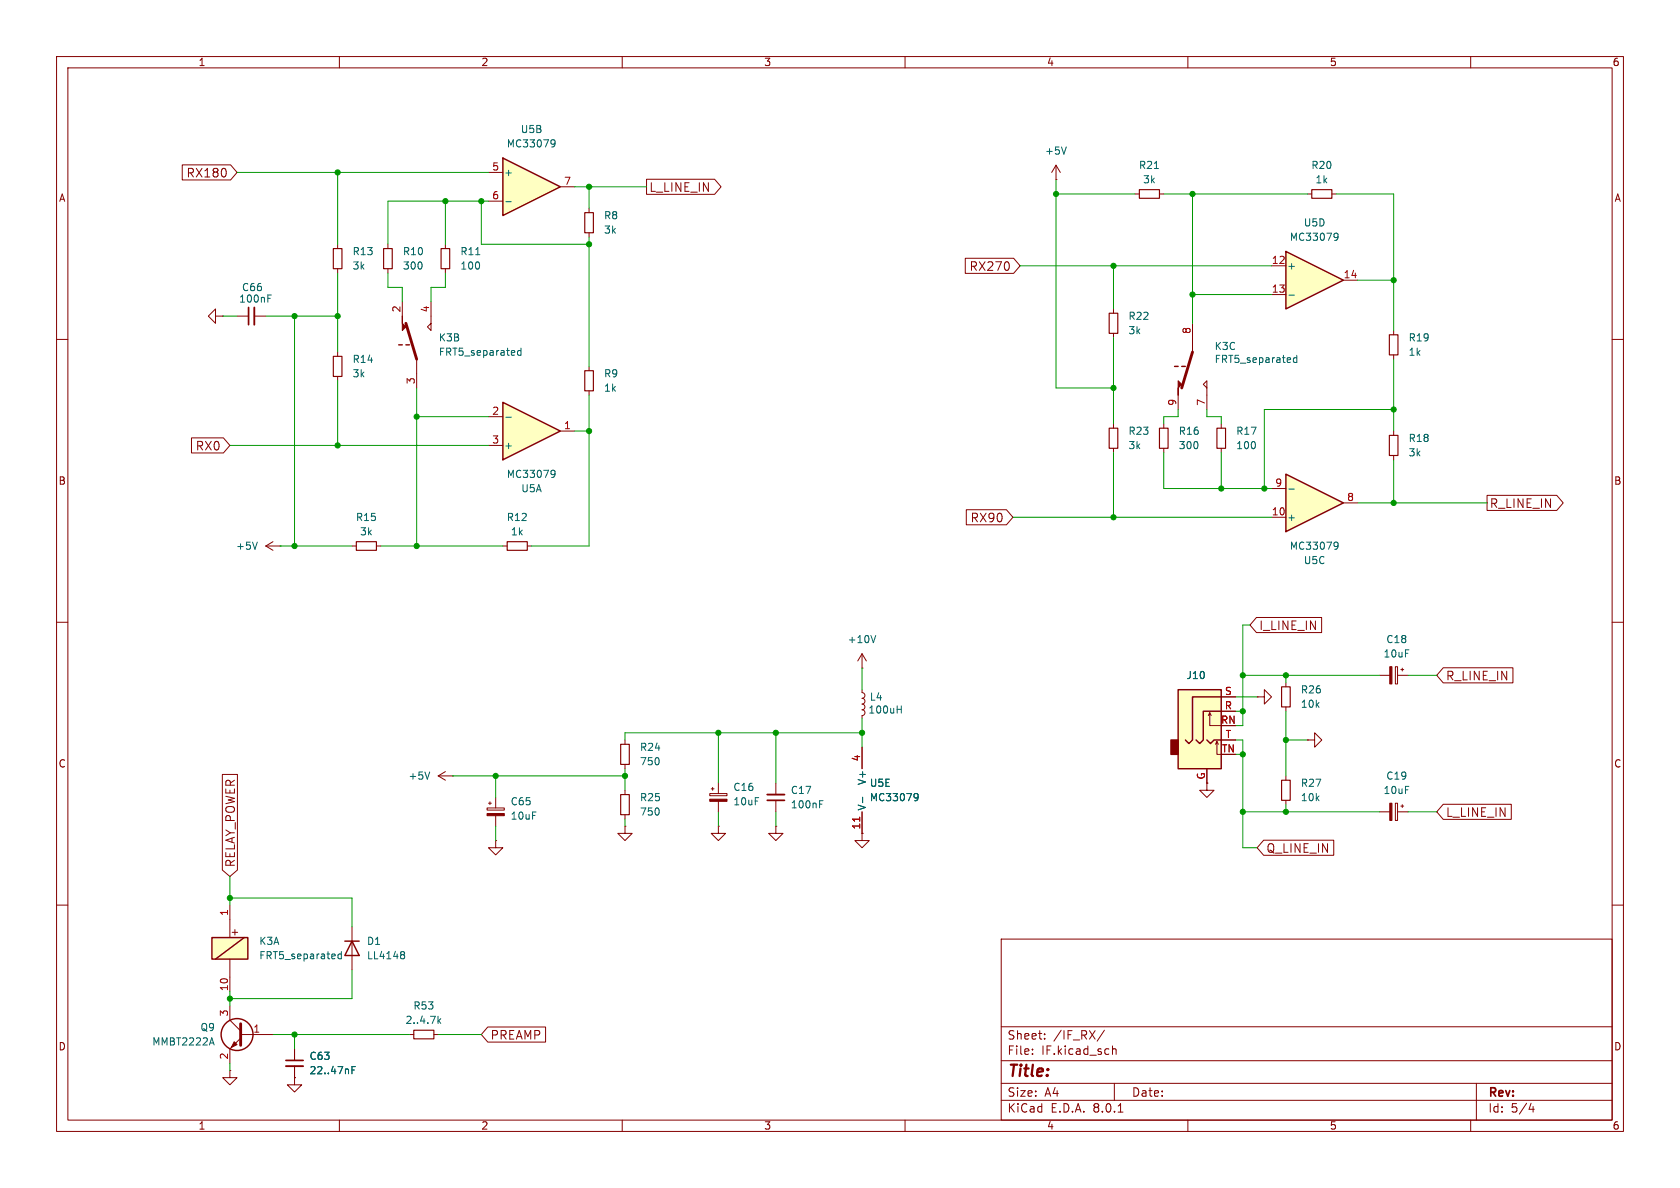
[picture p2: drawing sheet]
<svg xmlns="http://www.w3.org/2000/svg" width="297mm" height="210mm" viewBox="0 0 297 210" stroke-linecap="round" stroke-linejoin="round" font-family="sans-serif">
<g fill="none" stroke="#840000" stroke-width=".18">
<path d="M10 10h277v190h-277zM12 12h273v186h-273zM60 10v2M110 10v2M160 10v2M210 10v2M260 10v2M10 60h2M38.1 55.9v-1.3l-1.3 1.3 1.3 1.3v-1.3h1.3M39.4 55.9h.1M41.9 55.9h2M45 55.9h2"/>
<path d="M68.6 43.2v.7M68.6 47.5v.8M78.7 43.2v.7M78.7 47.5v.8M285 60h2M10 110h2M285 110h2M125.7 139.4h.5M126 139.2v.5M127 138.4v1.9M152.4 132.1v3.8M222.2 123.2h1.3v-1.3l1.3 1.3-1.3 1.3v-1.3"/>
<path d="M222.2 123.2h.1M10 160h2M86.1 142.8h3.1v.4h-3.1zM86.4 142h.5M86.6 141.7v.5M87.6 148.6v1.3h1.3l-1.3 1.2-1.2-1.2h1.2M87.6 148.6h.1M87.6 141v1.8M87.6 144.2v1.9M125.5 140.3h3v.4h-3zM127 146.1v1.2h1.3l-1.3 1.3-1.3-1.3h1.3M127 146.1h.1"/>
<path d="M127 141.7v1.8M152.4 143.5v3.8M285 160h2M177 166h108v32h-108zM60 198v2M110 198v2M160 198v2M177 194.5h108M177 191.5h108M177 187.5h108M177 181.5h108M182.5 186.3v.1"/>
<path d="M182.5 185.5v.1M184.7 183.6v.1M184.7 182.8v.1M195.2 182.1l-1.2 2M196.7 184.9v1.5M196.7 185.5l.2-.1 .3 .1 .1 .9M197 191.5v3M197.7 196.6h.8M210 198v2M260 198v2M261 191.5v6.5M270.7 195l-.4 1.1h.9"/>
<path d="M271 195.6v1"/>
</g>
<path d="M67.8 43.9h1.5v3.6h-1.5zM78 43.9h1.5v3.6h-1.5z" fill="none" stroke="#840000" stroke-width=".2"/>
<path d="M47.4 52.7h.4M47.4 52.1h.6M84.1 45h.7M152.5 140.9v1M161.8 140.3l.4 .1a.84 .84 0 0 1-.3 1.1h-.2M162.3 140.8l-.2 .3h-.3" fill="none" stroke="#006464" stroke-width=".18"/>
<g fill="#840000" stroke="#840000" stroke-width=".18">
<path d="M86.1 143.8h3.1v.4h-3.1z"/>
<path d="M125.5 141.3h3v.4h-3z"/>
</g>
<path d="M45 54.4v3" fill="none" stroke="#840000" stroke-width=".33"/>
<path d="M43.9 54.4v3" fill="none" stroke="#840000" stroke-width=".3"/>
<path d="M152 144.4v.8" fill="none" stroke="#a90000" stroke-width=".18"/>
<path d="M88.9 71.1l10.2 5.1-10.2 5.1z" fill="#ffffc2"/>
<path d="M88.9 71.1l10.2 5.1-10.2 5.1z" fill="none" stroke="#840000" stroke-width=".25"/>
<path d="M59.7 43.2v.7M59.7 47.5v.8M86.4 73.7h2.5M86.4 78.7h2.5M99.1 76.2h2.5" fill="none" stroke="#840000" stroke-width=".18"/>
<path d="M89.4 73.8h1M97.6 83.1l.5 .2a.84 .84 0 0 1-.3 1.1h-.3M98.1 83.7l-.1 .2h-.4" fill="none" stroke="#006464" stroke-width=".18"/>
<path d="M58.9 43.9h1.6v3.6h-1.6z" fill="none" stroke="#840000" stroke-width=".2"/>
<path d="M208.3 121.9h7.6v14h-7.6z" fill="#ffffc2"/>
<path d="M207 130.8h1.3v2.6h-1.3z" fill="#840000" stroke="#840000" stroke-width=".25"/>
<g fill="none" stroke="#840000" stroke-width=".18">
<path d="M71.1 53.3v2.6M76.2 53.3v5.1l-.6-.6 .6-.6M73.7 63.5v5.1M110.5 139.7v.8M213.4 135.9v3.8h1.2l-1.2 1.3-1.3-1.3h1.3M213.6 126.5l.3-.5v2.3h2M213.9 126l.2 .5M214.9 131.6l.2-.5v2.3h.8M215.1 131.1l.3 .5M215.9 125.7h2.5M215.9 123.2h2.5M215.9 130.8h2.5"/>
<path d="M227.3 120.7v.7M227.3 125v.7M227.3 137.2v.7M231.1 130.8h1.3v-1.3l1.3 1.3-1.3 1.3v-1.3M231.1 130.8h.1M110.5 146.1v1.2h1.3l-1.3 1.3-1.3-1.3h1.3M110.5 146.1h.1M110.5 144v.8M227.3 141.5v.7"/>
</g>
<path d="M70.5 61h.6M71.8 61h.6M208.3 121.9h7.6v14h-7.6zM213.4 130.8l.6 .6 .6-.6h1.3M215.9 125.7h-3.2v5.1l-.6 .6-.6-.6M215.9 123.2h-5.1v7.6l-.6 .6-.7-.6" fill="none" stroke="#840000" stroke-width=".25"/>
<path d="M226.6 121.4h1.5v3.6h-1.5zM226.6 137.9h1.5v3.6h-1.5zM109.7 140.5h1.6v3.5h-1.6z" fill="none" stroke="#840000" stroke-width=".2"/>
<path d="M71.8 57.2l1.9 6.3" fill="none" stroke="#840000" stroke-width=".51"/>
<path d="M71.1 55.9v1.3l.7 .6-.7 .6z" fill="#840000" stroke="#840000" stroke-width=".18"/>
<path d="M92.1 61.5v1.3M92.1 62h-.4l-.2 .2 .1 .5h.5" fill="none" stroke="#006464" stroke-width=".18"/>
<path d="M88.9 27.9l10.2 5.1-10.2 5.1z" fill="#ffffc2"/>
<path d="M88.9 27.9l10.2 5.1-10.2 5.1z" fill="none" stroke="#840000" stroke-width=".25"/>
<g fill="none" stroke="#840000" stroke-width=".18">
<path d="M86.4 30.5h2.5M86.4 35.6h2.5M99.1 33h2.5M104.1 36.8v.8M186.7 31.8h.1M186.7 29.2l-.8 1.3M186.7 29.2v2.6M186.7 29.2l.8 1.3M104.1 41.1v.8M59.7 62.2v.8M59.7 66.5v.8M47 96.5l1.3 .8"/>
<path d="M47 96.5h2.5M48.3 95.8l-1.3 .7M49.5 96.5h.1M152.4 118.1h.1M152.4 115.6l-.8 1.2M152.4 115.6v2.5M152.4 115.6l.8 1.2M243.8 119.4h1.9M246.7 117.9h.4v3h-.4zM247.1 119.4h1.8M247.6 118.4h.6M247.9 118.1v.5"/>
<path d="M110.5 130.8v.8M110.5 135.1v.8M137.2 138.4v2.1M152.4 121.9v.5l.4 .2 .1 .3-.1 .4-.4 .1 .4 .2 .1 .3-.1 .4-.4 .2 .4 .2 .1 .4-.2 .3-.3 .1 .4 .1 .1 .4-.1 .3-.4 .2v.5M137.2 146.1v1.2h1.2l-1.2 1.3-1.3-1.3h1.3M137.2 146.1h.1M137.2 141.5v2M152.4 147.3v1.3h1.3l-1.3 1.3-1.3-1.3h1.3M152.4 147.3h.1M243.8 143.5h1.9M246.7 142h.4v3h-.4zM247.1 143.5h1.8"/>
<path d="M247.6 142.5h.6M247.9 142.2v.5"/>
</g>
<path d="M89.4 35.7h1M97.6 24.7l.5 .1a.84 .84 0 0 1-.3 1.2h-.3M98.1 25.3l-.1 .1-.4 .1M188.5 26l-.4 1.2M45.5 95.8l-.4 1.3M154.8 112.3l-.4 1.3M158.6 125.4h.7M159.3 124.8v1.3M144.9 142.1h.4M144.9 141.5h.6" fill="none" stroke="#006464" stroke-width=".18"/>
<path d="M103.4 37.6h1.5v3.5h-1.5zM58.9 63h1.6v3.5h-1.6zM109.7 131.6h1.6v3.5h-1.6z" fill="none" stroke="#840000" stroke-width=".2"/>
<path d="M135.6 140.5h3.1" fill="none" stroke="#840000" stroke-width=".33"/>
<path d="M135.6 141.5h3.1" fill="none" stroke="#840000" stroke-width=".3"/>
<g fill="#840000" stroke="#840000" stroke-width=".18">
<path d="M245.7 142h.4v3h-.4z"/>
<path d="M245.7 117.9h.4v3h-.4z"/>
</g>
<path d="M37.5 165.7h6.3v3.8h-6.3z" fill="#ffffc2"/>
<g fill="none" stroke="#840000" stroke-width=".25">
<path d="M37.5 165.7h6.3v3.8h-6.3zM43.2 165.7l-5.1 3.8M61 166.4h2.5M62.2 166.4l1.3 2.5h-2.5z"/>
<circle cx="41.9" cy="182.9" r="2.82"/>
</g>
<g fill="none" stroke="#840000" stroke-width=".18">
<path d="M77.5 137.2l1.2 .7M77.5 137.2h2.5M78.7 136.4l-1.2 .8M80 137.2h.1M40.6 160v5.7M40.6 169.5v5.8M40.6 177.8v2.5l1.9 1.9M62.2 163.8v7.7M40.6 189.2v1.3h1.3l-1.3 1.3-1.2-1.3h1.2M40.6 189.2h.1M42.5 183.5l-1.9 1.9v2.6M42.5 182.9h5.8"/>
<path d="M52.1 190.5v1.3h1.2l-1.2 1.2-1.3-1.2h1.3M52.1 190.5h.1M52.1 185.4v2.1M52.1 188.5v2M72.4 182.9h.8M76.7 182.9h.8"/>
</g>
<path d="M76 136.5l-.5 1.2M60.3 168.2v1.3M60.3 168.7l-.3-.1-.3 .3 .2 .5h.4M71 168.2h.3l.2 .3-.2 .3M71 168.8h.3M71.3 168.8l.2 .2v.2l-.2 .3h-.3M37.1 184.4h.6M37.4 183.5l.5 1.2M62.2 189.2h.4M62.8 188.5h-.6v1.3M77.6 180.4l.3 .5M77.9 180.1l-.5 .5" fill="none" stroke="#006464" stroke-width=".18"/>
<path d="M73.2 182.1h3.5v1.5h-3.5z" fill="none" stroke="#840000" stroke-width=".2"/>
<path d="M50.5 188.5h3.1" fill="none" stroke="#840000" stroke-width=".33"/>
<path d="M50.5 187.5h3.1" fill="none" stroke="#840000" stroke-width=".3"/>
<path d="M42.5 181v3.8" fill="none" stroke="#840000" stroke-width=".51"/>
<path d="M41.4 184.2l.5 .5-1 .5z" fill="#840000" stroke="#840000" stroke-width=".18"/>
<path d="M227.3 83.8l10.2 5.1-10.2 5.1z" fill="#ffffc2"/>
<path d="M207.6 64.8h.7M208.9 64.8h.6M227.3 83.8l10.2 5.1-10.2 5.1z" fill="none" stroke="#840000" stroke-width=".25"/>
<g fill="none" stroke="#840000" stroke-width=".18">
<path d="M196.8 54.6v.8M196.8 58.9v.8M210.8 57.2v5M196.8 74.9v.8M196.8 79.2v.8M205.7 74.9v.8M205.7 79.2v.8M208.3 69.9v2.5M213.4 68.6l-.7-.7 .7-.6v5.1M215.9 74.9v.8M215.9 79.2v.8M224.8 91.4h2.5"/>
<path d="M224.8 86.4h2.5M237.5 88.9h2.5"/>
</g>
<path d="M229.3 62.8v1.3M229.3 63.3l-.4-.1-.2 .3 .1 .5h.5M227.9 86.5h.9M236.1 95.8l.4 .2a.84 .84 0 0 1-.3 1.1h-.3M236.6 96.4l-.3 .2h-.2" fill="none" stroke="#006464" stroke-width=".18"/>
<path d="M196.1 55.4h1.5v3.5h-1.5zM196.1 75.7h1.5v3.5h-1.5zM205 75.7h1.5v3.5h-1.5zM215.1 75.7h1.6v3.5h-1.6z" fill="none" stroke="#840000" stroke-width=".2"/>
<path d="M210.8 62.2l-1.9 6.4" fill="none" stroke="#840000" stroke-width=".51"/>
<path d="M208.3 67.3l.6 .6-.6 .7v1.3z" fill="#840000" stroke="#840000" stroke-width=".18"/>
<path d="M227.3 44.5l10.2 5-10.2 5.1z" fill="#ffffc2"/>
<path d="M227.3 44.5l10.2 5-10.2 5.1z" fill="none" stroke="#840000" stroke-width=".25"/>
<g fill="none" stroke="#840000" stroke-width=".18">
<path d="M32.2 29.1h8.6l1.1 1.4-1.1 1.3h-8.6zM114.3 31.7h12l1.2 1.3-1.2 1.4h-12zM200.7 34.3h.7M205 34.3h.7M231.1 34.3h.8M235.5 34.3h.7M170.6 45.7h8.6l1.1 1.3-1.1 1.3h-8.6zM224.8 47h2.5M224.8 52.1h2.5M237.5 49.5h2.5M246.4 58.4v.8M33.9 77.4h5.6l1.1 1.3-1.1 1.4h-5.6z"/>
<path d="M104.1 64.8v.7M104.1 69.1v.8M246.4 62.7v.8M246.4 76.2v.8M62.2 96.5h.8M66.5 96.5h.8M88.9 96.5h.8M93.2 96.5h.8M170.8 90.1h7.1l1.2 1.3-1.2 1.4h-7.1zM246.4 80.5v.8M262.9 87.6h12.3l1.2 1.3-1.2 1.3h-12.3zM222.1 109.2h11.5v2.6h-11.5l-1.1-1.3z"/>
<path d="M255.1 118h12.4v2.7h-12.4l-1.1-1.3zM39.3 136.9h2.7v16.9l-1.4 1.1-1.3-1.1zM152.4 132.1v3.8M213.4 135.9v2.5M215.9 125.7h2.5M215.9 123.2h2.5M215.9 130.8h2.5M152.4 147.3h.1M152.4 143.5v3.8M223.4 148.5h12.4v2.7h-12.4l-1.2-1.3zM255.1 142.2h12.1v2.6h-12.1l-1.1-1.3zM52.1 190.5h.1"/>
<path d="M52.1 185.4v2.1M52.1 188.5v2M86.2 181.5h10.3v2.7h-10.3l-1.1-1.3z"/>
</g>
<path d="M204.1 29.8h.7M227.9 52.2h.9M236.1 41.2l.4 .1a.84 .84 0 0 1-.3 1.2h-.3M236.6 41.8l-.2 .1-.3 .1M152.5 140.9v1M161.8 140.3l.4 .1a.84 .84 0 0 1-.3 1.1h-.2M162.3 140.8l-.2 .3h-.3M62.2 189.2h.4M62.8 188.5h-.6v1.3" fill="none" stroke="#006464" stroke-width=".18"/>
<path d="M201.4 33.5h3.6v1.6h-3.6zM231.9 33.5h3.6v1.6h-3.6zM245.6 59.2h1.5v3.5h-1.5zM103.4 65.5h1.5v3.6h-1.5zM245.6 77h1.5v3.5h-1.5zM63 95.8h3.5v1.5h-3.5zM89.7 95.8h3.5v1.5h-3.5z" fill="none" stroke="#840000" stroke-width=".2"/>
<g fill="none" stroke="#009600" stroke-width=".18">
<path d="M41.9 30.5h44.5M59.7 30.5v12.7M78.7 35.6v7.6M85.1 35.6v7.6h19M86.4 35.6h-17.8v7.6M101.6 33h12.7M104.1 33v3.8M186.7 34.3h14M186.7 31.8v36.8h10.1M205.7 34.3h25.4M210.8 34.3v22.9M236.2 34.3h10.2v24.1"/>
<path d="M39.4 55.9h2.5M47 55.9h12.7M52.1 55.9v40.6M59.7 48.3v13.9M68.6 48.3v2.5h2.5v2.5M78.7 48.3v2.5h-2.5v2.5M104.1 41.9v22.9M180.3 47h44.5M196.8 47v7.6M196.8 59.7v15.2M210.8 52.1h14M240 49.5h6.4"/>
<path d="M40.6 78.7h45.8M59.7 67.3v11.4M73.7 73.7h12.7M73.7 68.6v27.9M101.6 76.2h2.5M104.1 69.9v26.6h-10.1M208.3 72.4v1.3h-2.6v1.2M213.4 72.4v1.3h2.5v1.2M246.4 72.4h-22.9v14M246.4 63.5v12.7M49.5 96.5h12.7M67.3 96.5h21.6"/>
<path d="M179.1 91.4h45.7M196.8 80v11.4M205.7 80v6.4h19.1M215.9 80v6.4M240 88.9h22.9M246.4 81.3v7.6M152.4 118.1v3.8M219.7 119.4h24.1M221 110.5h-1.3v17.8h-1.3M227.3 119.4v1.3M248.9 119.4h5.1M80 137.2h30.5"/>
<path d="M87.6 137.2v3.8M110.5 135.9v3.8M127 129.5v8.9M137.2 129.5v8.9M152.4 127v5.1M152.4 129.5h-41.9v1.3M218.4 123.2h3.8M218.4 130.8h1.3v19.1h2.5M218.4 133.4h1.3M218.4 125.7h1.3M227.3 125.7v11.5M227.3 130.8h3.8"/>
<path d="M40.6 154.9v5.1M40.6 158.8h21.6v5M87.6 146.1v2.5M110.5 144.8v1.3M127 143.5v2.6M137.2 143.5v2.6M219.7 143.5h24.1M227.3 142.2v1.3M248.9 143.5h5.1M40.6 175.3v2.5M62.2 171.5v5h-21.6M40.6 188v1.2"/>
<path d="M48.3 182.9h24.1M52.1 182.9v2.5M77.5 182.9h7.6"/>
</g>
<path d="M152 144.4v.8" fill="none" stroke="#a90000" stroke-width=".18"/>
<g fill="#009600" stroke="#009600" stroke-width=".18">
<circle cx="227.3" cy="119.4" r=".46"/>
<circle cx="219.7" cy="119.4" r=".46"/>
<circle cx="227.3" cy="143.5" r=".46"/>
<circle cx="219.7" cy="133.4" r=".46"/>
<circle cx="227.3" cy="130.8" r=".46"/>
<circle cx="85.1" cy="35.6" r=".46"/>
<circle cx="78.7" cy="35.6" r=".46"/>
<circle cx="59.7" cy="30.5" r=".46"/>
<circle cx="104.1" cy="43.2" r=".46"/>
<circle cx="52.1" cy="55.9" r=".46"/>
<circle cx="59.7" cy="55.9" r=".46"/>
<circle cx="219.7" cy="143.5" r=".46"/>
<circle cx="219.7" cy="125.7" r=".46"/>
<circle cx="152.4" cy="129.5" r=".46"/>
<circle cx="196.8" cy="91.4" r=".46"/>
<circle cx="127" cy="129.5" r=".46"/>
<circle cx="137.2" cy="129.5" r=".46"/>
<circle cx="110.5" cy="137.2" r=".46"/>
<circle cx="87.6" cy="137.2" r=".46"/>
<circle cx="40.6" cy="158.8" r=".46"/>
<circle cx="40.6" cy="176.5" r=".46"/>
<circle cx="52.1" cy="182.9" r=".46"/>
<circle cx="246.4" cy="72.4" r=".46"/>
<circle cx="215.9" cy="86.4" r=".46"/>
<circle cx="223.5" cy="86.4" r=".46"/>
<circle cx="246.4" cy="49.5" r=".46"/>
<circle cx="246.4" cy="88.9" r=".46"/>
<circle cx="196.8" cy="47" r=".46"/>
<circle cx="59.7" cy="78.7" r=".46"/>
<circle cx="73.7" cy="96.5" r=".46"/>
<circle cx="73.7" cy="73.7" r=".46"/>
<circle cx="52.1" cy="96.5" r=".46"/>
<circle cx="210.8" cy="52.1" r=".46"/>
<circle cx="210.8" cy="34.3" r=".46"/>
<circle cx="186.7" cy="34.3" r=".46"/>
<circle cx="196.8" cy="68.6" r=".46"/>
<circle cx="104.1" cy="33" r=".46"/>
<circle cx="104.1" cy="76.2" r=".46"/>
</g>
<text font-size="2.8" fill="#840000" x="178" y="190.9">Title:</text>
<g font-size="2.1" fill="#840000">
<text x="32.9" y="31.6">RX180</text>
<text x="114.7" y="34.1">L_LINE_IN</text>
<text x="171.3" y="48.1">RX270</text>
<text x="34.5" y="79.8">RX0</text>
<text x="263.3" y="90">R_LINE_IN</text>
<text x="171.5" y="92.5">RX90</text>
<text x="222.5" y="111.6">I_LINE_IN</text>
<text x="255.5" y="120.5">R_LINE_IN</text>
<text x="255.5" y="144.6">L_LINE_IN</text>
<text x="41.7" y="153.4" transform="rotate(-90 41.7 153.4)">RELAY_POWER</text>
<text x="223.8" y="151">Q_LINE_IN</text>
<text x="86.6" y="184">PREAMP</text>
<text x="178" y="184">Sheet:</text>
<text x="186.2" y="184">/IF_RX/</text>
<text x="178" y="186.7">File:</text>
<text x="184.1" y="186.7">IF.kicad_sch</text>
<text x="178" y="196.9">KiCad</text>
<text x="178" y="194.1">Size:</text>
<text x="184.7" y="194.1">A4</text>
<text x="185.7" y="196.9">E.D.A.</text>
<text x="193.3" y="196.9">8.0.1</text>
<text x="200" y="194.1">Date:</text>
<text x="263" y="194.3">Rev:</text>
<text x="263" y="196.9">Id:</text>
<text x="267.1" y="196.9">5/4</text>
</g>
<g font-size="1.8" fill="#840000">
<text x="35" y="11.9">1</text>
<text x="85" y="11.9">2</text>
<text x="135" y="11.9">3</text>
<text x="185" y="11.9">4</text>
<text x="235" y="11.9">5</text>
<text x="285" y="11.9">6</text>
<text x="10.3" y="35.9">A</text>
<text x="285.3" y="35.9">A</text>
<text x="10.3" y="85.9">B</text>
<text x="285.3" y="85.9">B</text>
<text x="10.3" y="135.9">C</text>
<text x="213.1" y="137.9" transform="rotate(-90 213.1 137.9)">G</text>
<text x="285.3" y="135.9">C</text>
<text x="40.6" y="165.6">+</text>
<text x="10.3" y="185.9">D</text>
<text x="285.3" y="185.9">D</text>
<text x="35" y="199.9">1</text>
<text x="85" y="199.9">2</text>
<text x="135" y="199.9">3</text>
<text x="185" y="199.9">4</text>
<text x="235" y="199.9">5</text>
<text x="285" y="199.9">6</text>
</g>
<g font-size="1.8" fill="#006464">
<text x="92" y="23.7">U5B</text>
<text x="89.5" y="26.3">MC33079</text>
<text x="184.7" y="27.5">+5V</text>
<text x="89" y="31.3">+</text>
<text x="201.3" y="30.1">R21</text>
<text x="202" y="32.6">3k</text>
<text x="231.7" y="30.1">R20</text>
<text x="232.5" y="32.6">1k</text>
<text x="106.7" y="39">R8</text>
<text x="106.7" y="41.5">3k</text>
<text x="230.4" y="40.2">U5D</text>
<text x="62.2" y="45.3">R13</text>
<text x="62.2" y="47.9">3k</text>
<text x="71.1" y="47.9">300</text>
<text x="71.1" y="45.3">R10</text>
<text x="81.3" y="47.9">100</text>
<text x="81.3" y="45.3">R11</text>
<text x="227.5" y="47.9">+</text>
<text x="227.9" y="42.8">MC33079</text>
<text x="42.2" y="53.7">100nF</text>
<text x="42.7" y="51.7">C66</text>
<text x="199.4" y="56.7">R22</text>
<text x="199.4" y="59.3">3k</text>
<text x="62.2" y="64.4">R14</text>
<text x="77.5" y="60.6">K3B</text>
<text x="77.5" y="63.1">FRT5_separated</text>
<text x="214.6" y="62.1">K3C</text>
<text x="214.6" y="64.4">FRT5_separated</text>
<text x="248.9" y="60.6">R19</text>
<text x="248.9" y="63.1">1k</text>
<text x="62.2" y="66.9">3k</text>
<text x="106.7" y="66.9">R9</text>
<text x="106.7" y="69.4">1k</text>
<text x="199.4" y="77.1">R23</text>
<text x="208.3" y="77.1">R16</text>
<text x="218.4" y="77.1">R17</text>
<text x="89" y="79.6">+</text>
<text x="199.4" y="79.6">3k</text>
<text x="208.3" y="79.6">300</text>
<text x="218.4" y="79.6">100</text>
<text x="248.9" y="78.3">R18</text>
<text x="248.9" y="80.9">3k</text>
<text x="89.5" y="84.7">MC33079</text>
<text x="92.1" y="87.2">U5A</text>
<text x="62.8" y="92.3">R15</text>
<text x="63.5" y="94.8">3k</text>
<text x="89.5" y="92.3">R12</text>
<text x="90.2" y="94.8">1k</text>
<text x="227.5" y="92.3">+</text>
<text x="41.6" y="97.4">+5V</text>
<text x="227.9" y="97.4">MC33079</text>
<text x="230.4" y="99.9">U5C</text>
<text x="149.8" y="113.9">+10V</text>
<text x="245" y="113.9">C18</text>
<text x="244.5" y="116.4">10uF</text>
<text x="153.7" y="124.1">L4</text>
<text x="209.7" y="120.2">J10</text>
<text x="229.9" y="125.3">10k</text>
<text x="229.9" y="122.8">R26</text>
<text x="153.4" y="126.3">100uH</text>
<text x="113" y="135.5">750</text>
<text x="113" y="132.9">R24</text>
<text x="72.1" y="138">+5V</text>
<text x="90.2" y="142.6">C65</text>
<text x="113" y="141.8">R25</text>
<text x="129.5" y="140">C16</text>
<text x="129.5" y="142.6">10uF</text>
<text x="139.7" y="143.1">100nF</text>
<text x="139.7" y="140.6">C17</text>
<text x="153.3" y="143.4" transform="rotate(-90 153.3 143.4)">V-</text>
<text x="153.3" y="138.9" transform="rotate(-90 153.3 138.9)">V+</text>
<text x="153.7" y="141.8">MC33079</text>
<text x="153.7" y="139.3">U5E</text>
<text x="229.9" y="141.8">10k</text>
<text x="229.9" y="139.3">R27</text>
<text x="244.5" y="140.6">10uF</text>
<text x="245" y="138">C19</text>
<text x="90.2" y="145.1">10uF</text>
<text x="113" y="144.4">750</text>
<text x="45.7" y="167.2">K3A</text>
<text x="64.8" y="167.2">D1</text>
<text x="45.7" y="169.8">FRT5_separated</text>
<text x="64.8" y="169.8">LL4148</text>
<text x="73" y="178.7">R53</text>
<text x="26.8" y="185">MMBT2222A</text>
<text x="35.3" y="182.5">Q9</text>
<text x="71.6" y="181.2">2..4.7k</text>
<text x="54.6" y="187.6">C63</text>
<text x="54.6" y="190.1">22..47nF</text>
</g>
<g font-size="1.8" fill="#a90000">
<text x="86.9" y="30.2">5</text>
<text x="86.9" y="35.3">6</text>
<text x="99.6" y="32.8">7</text>
<text x="224.7" y="46.7">12</text>
<text x="224.7" y="51.8">13</text>
<text x="237.4" y="49.3">14</text>
<text x="70.9" y="55.3" transform="rotate(-90 70.9 55.3)">2</text>
<text x="75.9" y="55.3" transform="rotate(-90 75.9 55.3)">4</text>
<text x="210.6" y="59.1" transform="rotate(-90 210.6 59.1)">8</text>
<text x="73.4" y="68" transform="rotate(-90 73.4 68)">3</text>
<text x="208" y="71.8" transform="rotate(-90 208 71.8)">9</text>
<text x="213.1" y="71.8" transform="rotate(-90 213.1 71.8)">7</text>
<text x="86.9" y="73.4">2</text>
<text x="99.6" y="75.9">1</text>
<text x="86.9" y="78.5">3</text>
<text x="225.4" y="86.1">9</text>
<text x="238.1" y="88.6">8</text>
<text x="224.7" y="91.2">10</text>
<text x="216.4" y="125.5">R</text>
<text x="216.5" y="122.9">S</text>
<text x="215.8" y="128">RN</text>
<text x="216.6" y="130.6">T</text>
<text x="152.1" y="134.7" transform="rotate(-90 152.1 134.7)">4</text>
<text x="215.9" y="133.1">TN</text>
<text x="152.1" y="146.7" transform="rotate(-90 152.1 146.7)">11</text>
<text x="40.4" y="162" transform="rotate(-90 40.4 162)">1</text>
<text x="40.4" y="179.8" transform="rotate(-90 40.4 179.8)">3</text>
<text x="40.4" y="175.3" transform="rotate(-90 40.4 175.3)">10</text>
<text x="44.7" y="182.6">1</text>
<text x="40.4" y="187.4" transform="rotate(-90 40.4 187.4)">2</text>
</g>
</svg>
